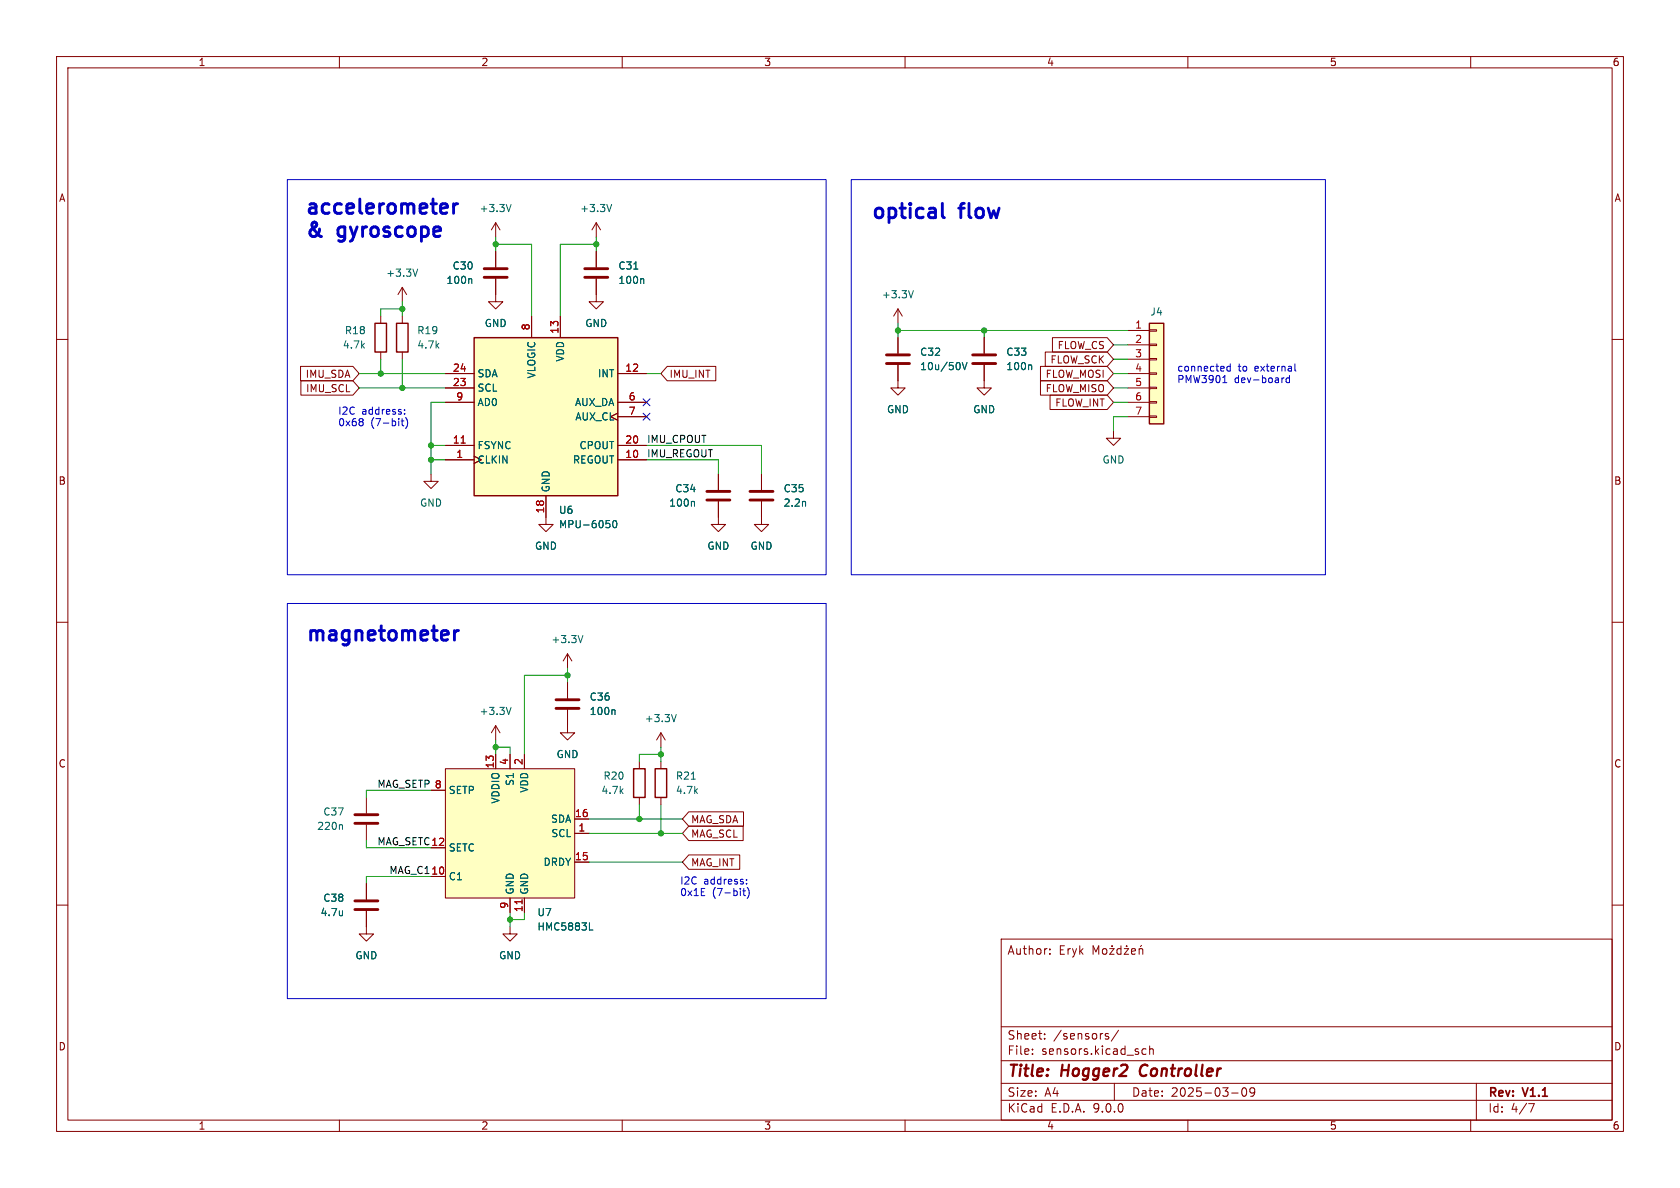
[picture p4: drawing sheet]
<svg xmlns="http://www.w3.org/2000/svg" width="297mm" height="210mm" viewBox="0 0 297 210" stroke-linecap="round" stroke-linejoin="round" font-family="sans-serif">
<g fill="none" stroke="#840000" stroke-width=".18">
<path d="M10 10h277v190h-277zM12 12h273v186h-273zM60 10v2M110 10v2M160 10v2M210 10v2M260 10v2M158.7 59.7v2.8M10 60h2M158.7 64.5v2.8M285 60h2M10 110h2"/>
<path d="M285 110h2M10 160h2M177 166h108v32h-108zM185.6 168.6v.1M185.6 167.8v.1M193.2 168.7v-1.5l.5 1.1 .5-1.1v1.5M195 167.8l.4-.1 .3 .3v.4l-.3 .3-.4-.1-.1-.2v-.4zM196.2 167.7h.8l-.8 1h.8M196.6 167.2v.1M198.2 167.8l-.5-.1-.2 .3v.4l.1 .2h.6M198.2 167.2v1.5M198.7 167.7h.8l-.8 1h.8"/>
<path d="M199.2 167.2v.1M200 168.2l.7-.1v-.3l-.5-.1-.2 .2 .1 .7h.6M201.4 167.8l.2-.1 .4 .1v.9M201.4 167.7v1M201.8 167.1l-.2 .2M285 160h2M60 198v2M110 198v2M160 198v2M177 194.5h108M177 191.5h108M177 187.5h108"/>
<path d="M177 181.5h108M182.5 186.3v.1M182.5 185.5v.1M184.7 183.6v.1M184.7 182.8v.1M195.5 183.1l.5 .2v.2l-.2 .2-.4-.1M195.5 182.8h.5M197 191.5v3M197.7 182.1l-1.2 2M202.6 185.5l-.4-.1-.3 .3v.4l.1 .2h.6M203.2 185.5l.3-.1 .3 .1 .1 .9M203.2 184.9v1.5"/>
<path d="M210 198v2M217.7 193.2h1.2M219.7 192.4l.2-.1a.81 .81 0 0 1 .6 .6 .81 .81 0 0 1-.3 .8l-.2 .1a.81 .81 0 0 1-.3-1.4zM221.8 192.9l-.3 .3h-.3l-.2-.3 .1-.5 .4-.1 .2 .1a.99 .99 0 0 1-.3 1.4h-.3M260 198v2M261 191.5v6.5M270.2 195.1h1l-.6 1.5"/>
</g>
<path d="M201.8 188.5a1.27 1.27 0 0 0 0 1.6" fill="none" stroke="#840000" stroke-width=".4"/>
<path d="M156.7 62.7h4.1M156.7 64.3h4.1" fill="none" stroke="#840000" stroke-width=".51"/>
<path d="M169.7 64.3v.8M170.1 64.1l.4 1.2 .5-1.2" fill="none" stroke="#006464" stroke-width=".18"/>
<path d="M83.8 59.7h25.4v27.9h-25.4z" fill="#ffffc2"/>
<path d="M66.3 57.2h2v5h-2zM70.1 57.2h2v5h-2zM83.8 59.7h25.4v27.9h-25.4z" fill="none" stroke="#840000" stroke-width=".25"/>
<g fill="none" stroke="#840000" stroke-width=".18">
<path d="M67.3 55.9v1.3M71.1 50.8v2.5M71.1 55.9v1.3M71.1 50.8l-.7 1.3M71.1 50.8l.8 1.3M87.6 44.5v2.7M87.6 49.3v2.8M94 55.9v3.8M99.1 55.9v3.8M158.7 54.6l-.7 1.3M158.7 54.6l.8 1.3M158.7 54.6v2.6"/>
<path d="M174 59.7v2.8M67.3 62.2v1.3M71.1 62.2v1.3M78.7 66h5.1M78.7 68.6h5.1M78.7 71.1h5.1M78.7 78.7h5.1M109.2 73l-1.3 .7 1.3 .6M109.2 66h5.1M109.2 71.1h5.1M109.2 78.7h5.1M109.2 73.7h5.1"/>
<path d="M158.7 67.3v1.3h1.3l-1.3 1.3-1.2-1.3h1.2M174 64.5v4.1h1.3l-1.3 1.3-1.3-1.3h1.3M196.8 76.2v1.3h1.3l-1.3 1.2-1.2-1.2h1.2M78.7 81.3h5.1M96.5 87.6v3.8M109.2 81.3h5.1M127 88.6v4.1h1.3l-1.3 1.3-1.3-1.3h1.3M127 83.8v2.8M134.6 91.4v1.3h1.3l-1.3 1.3-1.3-1.3h1.3M87.6 128.3l-.7 1.2M87.6 128.3l.8 1.2M87.6 128.3v2.5"/>
</g>
<path d="M81.5 78.3h.7" fill="none" stroke="#a90000" stroke-width=".18"/>
<path d="M73.8 47.6l-.4 1.2M83.2 49.3l.2 .1v.7M161.5 51.4l-.5 1.2M182.2 64.5l.2 .2v.6M107.2 92h.6M107.7 92.6l.1 .1-.1 .5M108.5 92.1l.1-.1a.68 .68 0 0 1 .5 .7 .68 .68 0 0 1-.5 .6 .84 .84 0 0 1-.1-1.2zM122.6 88.6l.2 .2v.7M90.4 125l-.5 1.3" fill="none" stroke="#006464" stroke-width=".18"/>
<path d="M85.6 47.5h4.1M85.6 49h4.1M172 62.7h4M172 64.3h4M125 86.9h4M125 88.4h4" fill="none" stroke="#840000" stroke-width=".51"/>
<path d="M203.2 57.2h2.5v17.7h-2.5z" fill="#ffffc2"/>
<path d="M203.2 57.2h2.5v17.7h-2.5zM112 135.9h2v5.1h-2zM115.8 135.9h2.1v5.1h-2.1z" fill="none" stroke="#840000" stroke-width=".25"/>
<g fill="none" stroke="#840000" stroke-width=".18">
<path d="M87.6 39.4l-.7 1.2M87.6 39.4l.8 1.2M87.6 39.4v2.5M105.4 39.4v2.5M105.4 39.4l-.8 1.2M105.4 39.4l.8 1.2M87.6 52.1v1.2h-1.2l1.2 1.3 1.3-1.3h-1.3M105.4 49.3v4h1.3l-1.3 1.3-1.3-1.3h1.3M105.4 44.5v2.7M199.4 58.4h3.8M203.2 58.3h1.3v.2h-1.3zM199.4 61h3.8"/>
<path d="M199.4 63.5h3.8M199.4 66h3.8M199.4 68.6h3.8M199.4 71.1h3.8M199.4 73.7h3.8M203.2 60.8h1.3v.3h-1.3zM203.2 63.4h1.3v.2h-1.3zM203.2 65.9h1.3v.3h-1.3zM203.2 68.5h1.3v.2h-1.3zM203.2 71h1.3v.2h-1.3zM203.2 73.5h1.3v.3h-1.3zM76.2 83.8v1.3h1.3l-1.3 1.3-1.3-1.3h1.3"/>
<path d="M96.5 91.4v1.3h1.3l-1.3 1.3-1.3-1.3h1.3M134.6 83.8v2.8M134.6 88.6v2.8M100.3 115.6v2.5M100.3 115.6l-.7 1.2M100.3 115.6l.8 1.2M100.3 125.5v4h1.3l-1.3 1.3-1.2-1.3h1.2M100.3 120.7v2.7M113 134.6v1.3M116.8 129.5v2.6M116.8 134.6v1.3M116.8 129.5l-.7 1.3"/>
<path d="M116.8 129.5l.8 1.3M64.8 141v2.8M64.8 145.8v2.8M64.8 156.2v2.8M113 141v1.2M116.8 141v1.2M64.8 161v4.1h1.2l-1.2 1.3-1.3-1.3h1.3M90.2 163.8v1.3h1.2l-1.2 1.3-1.3-1.3h1.3"/>
</g>
<path d="M103.4 47.5h4M103.4 49h4M132.6 86.9h4.1M132.6 88.4h4.1M98.3 123.7h4.1M98.3 125.2h4.1M62.7 144h4.1M62.7 145.5h4.1M62.7 159.3h4.1M62.7 160.8h4.1" fill="none" stroke="#840000" stroke-width=".51"/>
<path d="M90.4 36.1l-.5 1.3M108.1 36.1l-.4 1.3M112.1 47.6h.7M113.6 49.3l.2 .1v.7M142.4 88.7v.8M103.1 112.3l-.5 1.3M108.5 125.5l.2 .1v.7M119.6 126.3l-.5 1.3M122.2 137.7h.7M60.4 145.8l.1 .2v.6M60.5 161v.9M60.5 161.7v.1" fill="none" stroke="#006464" stroke-width=".18"/>
<path d="M78.7 135.9h22.9v22.9h-22.9z" fill="#ffffc2"/>
<g fill="none" stroke="#840000" stroke-width=".18">
<path d="M87.6 44.5v2.7M87.6 49.3v2.8M94 55.9v3.8M99.1 55.9v3.8M105.4 44.5v2.7M105.4 49.3v2.8M158.7 59.7v2.8M174 59.7v2.8M186.1 59.7h9.6l1.1 1.3-1.1 1.2h-9.6zM53.1 64.8h9.3l1.1 1.2-1.1 1.3h-9.3zM53.2 67.3h9.2l1.1 1.3-1.1 1.3h-9.2zM78.7 66h5.1"/>
<path d="M78.7 68.6h5.1M78.7 71.1h5.1M78.7 78.7h5.1M109.2 73l-1.3 .7 1.3 .6M109.2 66h5.1M109.2 71.1h5.1M109.2 78.7h5.1M109.2 73.7h5.1M118 64.8h8.5v2.5h-8.5l-1.2-1.3zM158.7 64.5v2.8M174 64.5v2.8M183.9 67.3h11.8l1.1 1.3-1.1 1.3h-11.8z"/>
<path d="M183.9 64.8h11.8l1.1 1.2-1.1 1.3h-11.8zM184.8 62.2h10.9l1.1 1.3-1.1 1.3h-10.9zM185.6 69.8h10.1l1.1 1.3-1.1 1.3h-10.1zM78.7 81.3h5.1M96.5 87.6v3.8M109.2 81.3h5.1M127 83.8v2.8M127 88.6v2.8M134.6 83.8v2.8M134.6 88.6v2.8M76.2 139.7h2.5M78.7 135.9h22.9v22.9h-22.9z"/>
<path d="M87.6 133.4v2.5M90.2 133.4v2.5M92.7 133.4v2.5M100.3 120.7v2.7M100.3 125.5v2.8M64.8 156.2v2.8M76.2 149.9h2.5M76.2 154.9h2.5M90.2 158.8v2.5M92.7 158.8v2.5M101.6 144.8h2.5M101.6 147.3h2.5"/>
<path d="M101.6 152.4h2.5M121.8 146h9.6v2.6h-9.6l-1.2-1.3zM121.8 143.5h9.6v2.6h-9.6l-1.2-1.3zM121.8 151.1h9v2.6h-9l-1.2-1.3zM64.8 161v2.8"/>
</g>
<path d="M81.5 78.3h.7M92.3 159.1v.7" fill="none" stroke="#a90000" stroke-width=".18"/>
<g fill="none" stroke="#006464" stroke-width=".18">
<path d="M83.2 49.3l.2 .1v.7M112.1 47.6h.7M113.6 49.3l.2 .1v.7M169.7 64.3v.8M170.1 64.1l.4 1.2 .5-1.2M182.2 64.5l.2 .2v.6M107.2 92h.6M107.7 92.6l.1 .1-.1 .5M108.5 92.1l.1-.1a.68 .68 0 0 1 .5 .7 .68 .68 0 0 1-.5 .6 .84 .84 0 0 1-.1-1.2zM122.6 88.6l.2 .2v.7M142.4 88.7v.8M108.5 125.5l.2 .1v.7"/>
<path d="M60.5 161v.9M60.5 161.7v.1M104.2 164.4h.6"/>
</g>
<g fill="none" stroke="#009600" stroke-width=".18">
<path d="M71.1 53.3v2.6M71.1 54.6h-3.8v1.3M87.6 43.2h6.4v12.7M87.6 41.9v2.6M105.4 43.2h-6.3v12.7M105.4 41.9v2.6M158.7 57.2v2.5M158.7 58.4h40.7M174 58.4v1.3M63.5 66h15.2M63.5 68.6h15.2M67.3 63.5v2.5"/>
<path d="M71.1 63.5v5.1M76.2 78.7h2.5M78.7 71.1h-2.5v12.7M114.3 66h2.5M114.3 78.7h20.3v5.1M196.8 66h2.6M196.8 71.1h2.6M196.8 63.5h2.6M196.8 68.6h2.6M196.8 61h2.6M199.4 73.7h-2.6v2.5M76.2 81.3h2.5"/>
<path d="M114.3 81.3h12.7v2.5M100.3 119.4h-7.6v14M100.3 118.1v2.6M76.2 139.7h-11.4v1.3M87.6 130.8v2.6M87.6 132.1h2.6v1.3M116.8 133.4h-3.8v1.2M116.8 132.1v2.5M64.8 148.6v1.3h11.4M76.2 154.9h-11.4v1.3M104.1 152.4h16.5M104.1 147.3h16.5"/>
<path d="M104.1 144.8h16.5M113 142.2v2.6M116.8 142.2v5.1M90.2 161.3v2.5M92.7 161.3v1.3h-2.5"/>
</g>
<path d="M113.7 73.1l1.2 1.2M113.7 70.5l1.2 1.2M114.9 73.1l-1.2 1.2M114.9 70.5l-1.2 1.2" fill="none" stroke="#000084" stroke-width=".18"/>
<path d="M79 36.1l.1 .5-1.2 .3M80.2 36v1.7M80.9 36a.65 .65 0 0 0-.7 .5M166.6 36v2.1l.4 .4M80.3 111.5v1.7M81.1 111.5a.65 .65 0 0 0-.8 .5" fill="none" stroke="#0000c2" stroke-width=".51"/>
<g fill="none" stroke="#0000c2" stroke-width=".18">
<path d="M50.8 31.8h95.2v69.8h-95.2zM150.5 31.8h83.8v69.8h-83.8zM64.1 74.1l.1 .2-.2 .2 .2 .3v.2l-.2 .3M70.9 74.4h.5M71.1 74v1.1l.3 .2M71.5 73.1v.1M71.5 72.4v.2M71.7 73.8a1.46 1.46 0 0 1 0 1.9M216.2 67.6h.7M217.5 64.3v1.3M217.5 64.8h-.4l-.2 .2 .1 .5h.5M227 66.8l-.4 .2"/>
<path d="M228 66.9l-.4-.1-.2 .2 .1 .6h.5M228 66.4v1.2M228.9 64.3v1.1l.2 .2M50.8 106.7h95.2v69.8h-95.2zM131.3 157.5h.5M131.5 157.1v1l.3 .2M132 156.2v.1M132 155.5v.1M132.1 156.9a1.46 1.46 0 0 1 0 1.9"/>
</g>
<g fill="#009600" stroke="#009600" stroke-width=".18">
<circle cx="116.8" cy="147.3" r=".46"/>
<circle cx="116.8" cy="133.4" r=".46"/>
<circle cx="100.3" cy="119.4" r=".46"/>
<circle cx="87.6" cy="132.1" r=".46"/>
<circle cx="174" cy="58.4" r=".46"/>
<circle cx="67.3" cy="66" r=".46"/>
<circle cx="71.1" cy="54.6" r=".46"/>
<circle cx="71.1" cy="68.6" r=".46"/>
<circle cx="76.2" cy="81.3" r=".46"/>
<circle cx="76.2" cy="78.7" r=".46"/>
<circle cx="105.4" cy="43.2" r=".46"/>
<circle cx="158.7" cy="58.4" r=".46"/>
<circle cx="87.6" cy="43.2" r=".46"/>
<circle cx="90.2" cy="162.6" r=".46"/>
<circle cx="113" cy="144.8" r=".46"/>
</g>
<g font-size="3.5" fill="#0000c2">
<text x="53.8" y="38.6">accelerometer</text>
<text x="153.9" y="39.4">optical</text>
<text x="169.9" y="39.4">flow</text>
<text x="53.8" y="42.7">&amp;</text>
<text x="59.9" y="42.7">gyroscope</text>
<text x="53.8" y="114.1">magnetometer</text>
</g>
<g font-size="2.8" fill="#840000">
<text x="178" y="190.9">Title:</text>
<text x="187.7" y="190.9">Hogger2</text>
<text x="202.4" y="190.9">Controller</text>
</g>
<g font-size="2.1" fill="#840000">
<text x="178" y="169">Author:</text>
<text x="187.2" y="169">Eryk</text>
<text x="178" y="184">Sheet:</text>
<text x="186.2" y="184">/sensors/</text>
<text x="178" y="186.7">File:</text>
<text x="184.1" y="186.7">sensors.kicad_sch</text>
<text x="178" y="196.9">KiCad</text>
<text x="178" y="194.1">Size:</text>
<text x="184.7" y="194.1">A4</text>
<text x="185.7" y="196.9">E.D.A.</text>
<text x="193.3" y="196.9">9.0.0</text>
<text x="200" y="194.1">Date:</text>
<text x="207" y="194.1">2025-03-09</text>
<text x="263" y="194.3">Rev:</text>
<text x="263" y="196.9">Id:</text>
<text x="267.1" y="196.9">4/7</text>
<text x="269.4" y="194.3">V1.1</text>
</g>
<g font-size="1.8" fill="#840000">
<text x="35" y="11.9">1</text>
<text x="85" y="11.9">2</text>
<text x="135" y="11.9">3</text>
<text x="185" y="11.9">4</text>
<text x="235" y="11.9">5</text>
<text x="285" y="11.9">6</text>
<text x="10.3" y="35.9">A</text>
<text x="285.3" y="35.9">A</text>
<text x="185.6" y="64.5">FLOW_SCK</text>
<text x="186.9" y="61.9">FLOW_CS</text>
<text x="53.9" y="67">IMU_SDA</text>
<text x="54" y="69.5">IMU_SCL</text>
<text x="118.3" y="67">IMU_INT</text>
<text x="184.8" y="69.5">FLOW_MISO</text>
<text x="184.8" y="67">FLOW_MOSI</text>
<text x="186.4" y="72.1">FLOW_INT</text>
<text x="10.3" y="85.9">B</text>
<text x="285.3" y="85.9">B</text>
<text x="10.3" y="135.9">C</text>
<text x="285.3" y="135.9">C</text>
<text x="122.1" y="148.3">MAG_SCL</text>
<text x="122.1" y="145.7">MAG_SDA</text>
<text x="122.1" y="153.4">MAG_INT</text>
<text x="10.3" y="185.9">D</text>
<text x="285.3" y="185.9">D</text>
<text x="35" y="199.9">1</text>
<text x="85" y="199.9">2</text>
<text x="135" y="199.9">3</text>
<text x="185" y="199.9">4</text>
<text x="235" y="199.9">5</text>
<text x="285" y="199.9">6</text>
</g>
<g font-size="1.8" fill="#006464">
<text x="84.7" y="37.7">+3.3V</text>
<text x="102.5" y="37.7">+3.3V</text>
<text x="79.9" y="47.9">C30</text>
<text x="109.2" y="47.9">C31</text>
<text x="68.2" y="49.1">+3.3V</text>
<text x="78.8" y="50.4">100n</text>
<text x="109.2" y="50.4">100n</text>
<text x="155.8" y="52.9">+3.3V</text>
<text x="60.9" y="59.3">R18</text>
<text x="73.7" y="59.3">R19</text>
<text x="85.6" y="58">GND</text>
<text x="103.4" y="58">GND</text>
<text x="203.3" y="56">J4</text>
<text x="60.5" y="61.8">4.7k</text>
<text x="73.7" y="61.8">4.7k</text>
<text x="99.9" y="64" transform="rotate(-90 99.9 64)">VDD</text>
<text x="162.6" y="65.6">10u/50V</text>
<text x="162.6" y="63.1">C32</text>
<text x="177.8" y="65.6">100n</text>
<text x="177.8" y="63.1">C33</text>
<text x="84.3" y="66.9">SDA</text>
<text x="84.3" y="69.4">SCL</text>
<text x="84.3" y="72">AD0</text>
<text x="94.8" y="67" transform="rotate(-90 94.8 67)">VLOGIC</text>
<text x="101.6" y="72">AUX_DA</text>
<text x="105.6" y="66.9">INT</text>
<text x="101.6" y="74.5">AUX_CL</text>
<text x="156.7" y="73.3">GND</text>
<text x="172" y="73.3">GND</text>
<text x="84.3" y="79.6">FSYNC</text>
<text x="84.3" y="82.1">CLKIN</text>
<text x="101.2" y="82.1">REGOUT</text>
<text x="102.3" y="79.6">CPOUT</text>
<text x="194.8" y="82.1">GND</text>
<text x="74.2" y="89.8">GND</text>
<text x="97.4" y="87.1" transform="rotate(-90 97.4 87.1)">GND</text>
<text x="118.2" y="89.8">100n</text>
<text x="119.3" y="87.2">C34</text>
<text x="138.4" y="87.2">C35</text>
<text x="138.4" y="89.8">2.2n</text>
<text x="98.7" y="93.6">MPU-6050</text>
<text x="98.7" y="91">U6</text>
<text x="94.5" y="97.4">GND</text>
<text x="125" y="97.4">GND</text>
<text x="132.6" y="97.4">GND</text>
<text x="97.4" y="113.9">+3.3V</text>
<text x="104.1" y="124.1">C36</text>
<text x="84.7" y="126.6">+3.3V</text>
<text x="104.1" y="126.6">100n</text>
<text x="113.9" y="127.9">+3.3V</text>
<text x="98.3" y="134.2">GND</text>
<text x="79.2" y="140.6">SETP</text>
<text x="88.5" y="142.2" transform="rotate(-90 88.5 142.2)">VDDIO</text>
<text x="91" y="139" transform="rotate(-90 91 139)">S1</text>
<text x="93.6" y="140.2" transform="rotate(-90 93.6 140.2)">VDD</text>
<text x="106.2" y="140.6">4.7k</text>
<text x="106.6" y="138">R20</text>
<text x="119.4" y="140.6">4.7k</text>
<text x="119.4" y="138">R21</text>
<text x="56" y="146.9">220n</text>
<text x="57.1" y="144.4">C37</text>
<text x="97.3" y="145.6">SDA</text>
<text x="97.4" y="148.2">SCL</text>
<text x="79.2" y="150.7">SETC</text>
<text x="79.2" y="155.8">C1</text>
<text x="96" y="153.3">DRDY</text>
<text x="57.1" y="159.6">C38</text>
<text x="91" y="158.2" transform="rotate(-90 91 158.2)">GND</text>
<text x="93.6" y="158.2" transform="rotate(-90 93.6 158.2)">GND</text>
<text x="56.6" y="162.2">4.7u</text>
<text x="94.9" y="162.2">U7</text>
<text x="94.9" y="164.7">HMC5883L</text>
<text x="62.7" y="169.8">GND</text>
<text x="88.1" y="169.8">GND</text>
</g>
<g font-size="1.8" fill="#a90000">
<text x="93.7" y="58.5" transform="rotate(-90 93.7 58.5)">8</text>
<text x="98.8" y="59.1" transform="rotate(-90 98.8 59.1)">13</text>
<text x="200.6" y="58.2">1</text>
<text x="80" y="65.8">24</text>
<text x="110.4" y="65.8">12</text>
<text x="200.6" y="60.7">2</text>
<text x="200.6" y="63.2">3</text>
<text x="200.6" y="65.8">4</text>
<text x="80" y="68.3">23</text>
<text x="80.6" y="70.9">9</text>
<text x="111.1" y="70.9">6</text>
<text x="200.6" y="68.3">5</text>
<text x="200.6" y="70.9">6</text>
<text x="111.1" y="73.4">7</text>
<text x="200.6" y="73.4">7</text>
<text x="80" y="78.5">11</text>
<text x="80.6" y="81">1</text>
<text x="110.4" y="78.5">20</text>
<text x="110.4" y="81">10</text>
<text x="96.3" y="90.8" transform="rotate(-90 96.3 90.8)">18</text>
<text x="87.4" y="135.9" transform="rotate(-90 87.4 135.9)">13</text>
<text x="89.9" y="135.3" transform="rotate(-90 89.9 135.3)">4</text>
<text x="92.5" y="135.3" transform="rotate(-90 92.5 135.3)">2</text>
<text x="76.8" y="139.4">8</text>
<text x="76.2" y="149.6">12</text>
<text x="101.6" y="144.5">16</text>
<text x="102.2" y="147.1">1</text>
<text x="76.2" y="154.7">10</text>
<text x="101.6" y="152.1">15</text>
<text x="89.9" y="160.7" transform="rotate(-90 89.9 160.7)">9</text>
<text x="92.5" y="161.3" transform="rotate(-90 92.5 161.3)">11</text>
</g>
<g font-size="1.8" fill="#0000c2">
<text x="208" y="65.9">connected</text>
<text x="218.9" y="65.9">to</text>
<text x="221.9" y="65.9">external</text>
<text x="208" y="67.9">PMW3901</text>
<text x="218.2" y="67.9">dev-board</text>
<text x="59.7" y="73.5">I2C</text>
<text x="59.7" y="75.5">0x68</text>
<text x="63.9" y="73.5">address:</text>
<text x="65.5" y="75.5">(7-bit)</text>
<text x="120.1" y="156.6">I2C</text>
<text x="120.1" y="158.6">0x1E</text>
<text x="124.4" y="156.6">address:</text>
<text x="125.9" y="158.6">(7-bit)</text>
</g>
<g font-size="1.8" fill="#0f0f0f">
<text x="114.3" y="78.4">IMU_CPOUT</text>
<text x="114.3" y="80.9">IMU_REGOUT</text>
<text x="66.6" y="139.4">MAG_SETP 8</text>
<text x="66.6" y="149.5">MAG_SETC12</text>
<text x="68.7" y="154.6">MAG_C110</text>
</g>
</svg>
